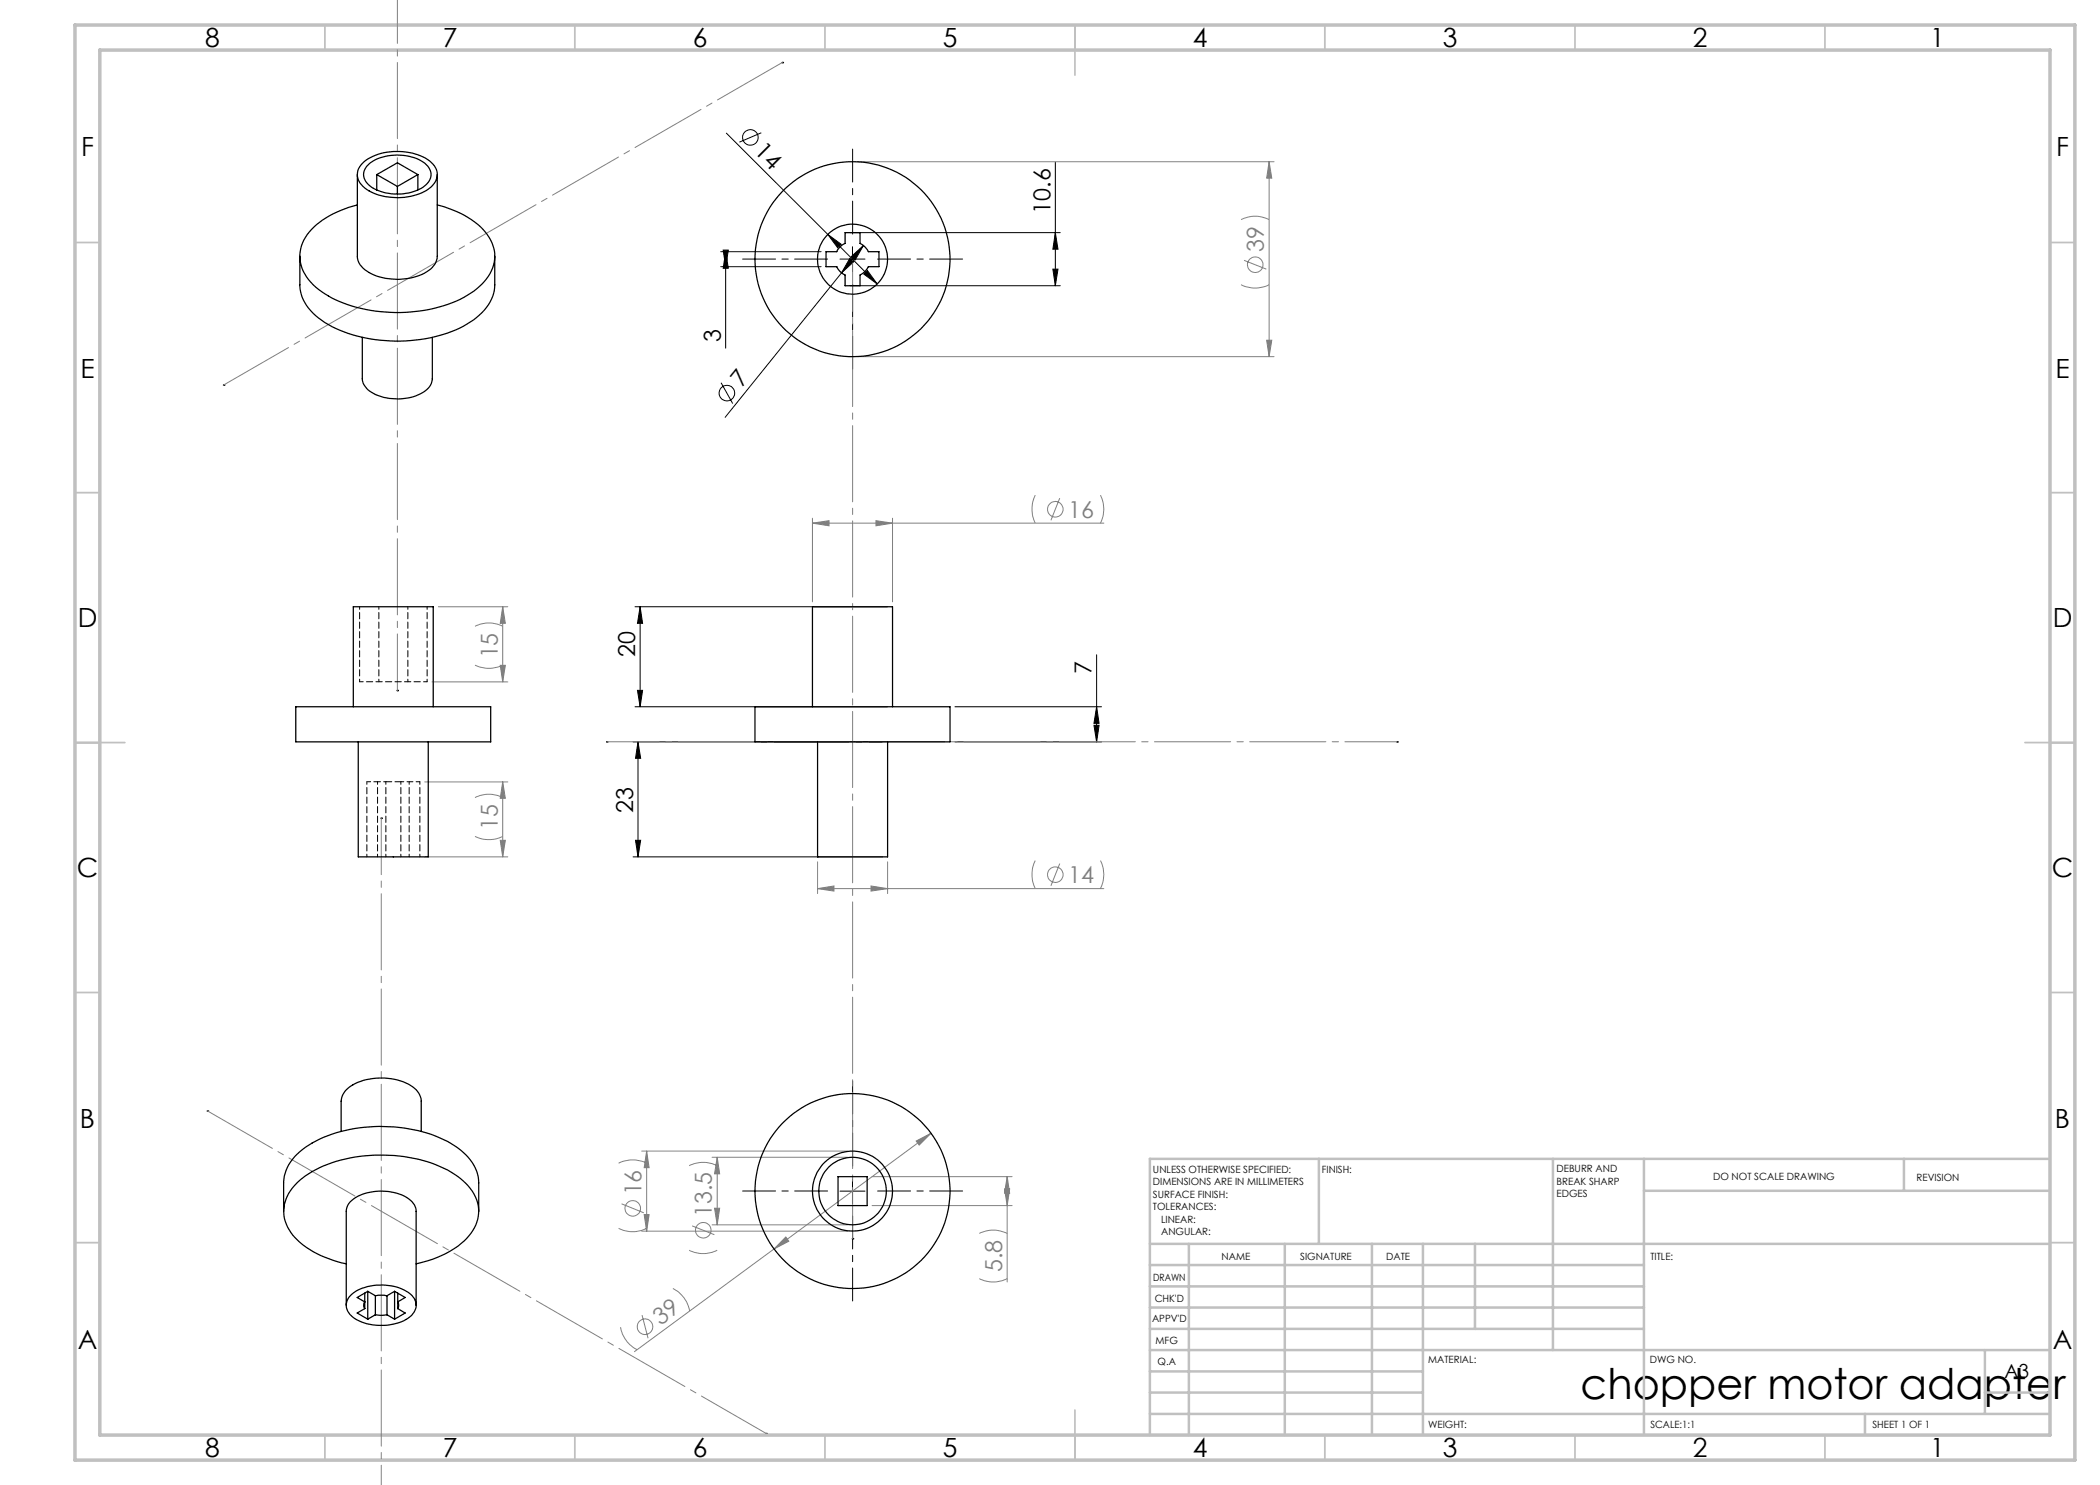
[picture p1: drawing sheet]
<svg xmlns="http://www.w3.org/2000/svg" width="420mm" height="297mm" viewBox="0 0 420 297" stroke-linecap="round" stroke-linejoin="round" font-family="sans-serif">
<g fill="none" stroke="#808080" stroke-width=".2">
<path d="M171.5 32.3h83.3M253.8 32.3l.6 3.3h-1.1zM253.8 32.3v39M248.2 56.9a6.2 6.2 0 0 0 5.6 0M248.2 43.9a6.2 6.2 0 0 1 5.6 0M248.8 52.1l4.5 1.7M171.5 71.3h83.3M253.3 68h1.1l-.6 3.3zM207 99a6.5 6.5 0 0 0 0 5.6M211.9 99.6l-1.7 4.5M220.1 99a6.2 6.2 0 0 1 0 5.6M162.5 103.6v16.8"/>
<path d="M162.5 104.6h58.3M162.5 104.6l3.3-.5v1.1zM175.2 104.1l3.3 .5-3.3 .6zM178.5 103.6v16.8M86.4 136.4h15.2M87.7 121.4h13.9M95 133a6.4 6.4 0 0 0 5.5 0M95 125.3a6.1 6.1 0 0 1 5.5 0M100 133.1h1.1l-.6 3.3zM100.5 121.4l.6 3.3h-1.1zM100.5 121.4v15M84.9 156.4h16.7"/>
<path d="M95 159.5a6.1 6.1 0 0 1 5.5 0M100.5 156.4v15M100.5 156.4l.6 3.3h-1.1zM84.9 171.4h16.7M95 167.3a6.4 6.4 0 0 0 5.5 0M100 168.1h1.1l-.6 3.3zM163.5 172.4v6.3M163.5 177.7h57.3M163.5 177.7l3.3-.5v1zM174.2 177.2l3.3 .5-3.3 .5zM177.5 172.4v6.3M207 172.1a6.5 6.5 0 0 0 0 5.6"/>
<path d="M211.9 172.7l-1.7 4.5M220.1 172.1a6.2 6.2 0 0 1 0 5.6M123.7 232.7a6.2 6.2 0 0 1 5.6 0M128.3 230.2h41.2M129.3 230.2v16M129.3 230.2l.5 3.3h-1zM137.8 233.1a6.2 6.2 0 0 1 5.6 0M142.4 231.5h27.1M143.4 231.5v13.5M143.4 231.5l.5 3.3h-1zM174.4 235.3h28M183.2 228.2l3-1.5-2.4 2.3z"/>
<path d="M186.2 226.7l-59.3 43.6M200.9 237.8h1l-.5 3.3zM201.4 235.3v21.1M201.4 235.3l.5 3.3h-1zM123.7 245.7a6.2 6.2 0 0 0 5.6 0M124.3 240.8l4.5 1.8M128.3 246.2h41.2M128.8 242.9h1l-.5 3.3zM134.6 257.7a6.2 6.2 0 0 1 3.3 4.5M137.8 250a6.2 6.2 0 0 0 5.6 0M138.4 245.2l4.5 1.7M142.4 245h27.1"/>
<path d="M142.9 241.6h1l-.5 3.4zM157.2 247.4l.6 .8-3 1.6zM174.4 241.1h28M195.9 255.7a6.1 6.1 0 0 0 5.5 0M195.9 246.7a6.1 6.1 0 0 1 5.5 0M124.1 265.4a6.3 6.3 0 0 0 3.3 4.5M128.4 263l1.2 4.6"/>
<circle cx="251.1" cy="53" r="1.56"/>
<circle cx="211.1" cy="101.9" r="1.56"/>
<circle cx="211.1" cy="174.9" r="1.55"/>
<circle cx="126.6" cy="241.7" r="1.56"/>
<circle cx="140.7" cy="246.1" r="1.55"/>
<circle cx="129" cy="265.3" r="1.56"/>
</g>
<g fill="none" stroke="#000" stroke-width=".2">
<path d="M145.3 26.6l20.3 20.3M152.3 26.6l-4.4 1.8M211.1 32.4v24.7M144.1 50.3h20.1M144.1 53.3h20.1M144.6 50h1.1l-.6 3.3zM145.1 50.3l.6 3.4h-1.1zM145.1 50.3v19.3M165.6 46.9l2.6 2-.7 .7zM165.6 46.9l9.8 9.9M168 51.8h5M168.3 54.6l-23.3 28.9"/>
<path d="M170 51.7l.8 .6-2.5 2.3zM170 57.1h42.1M170 46.5h42.1M170.2 51.4l2.5-2.3-1.7 2.9zM170.5 49.4v4.9M172.7 49.1l-4.4 5.5M173.5 54.1l1.9 2.7-2.6-2zM210.6 53.8h1l-.5 3.3zM211.1 46.5l.5 3.3h-1zM144.2 76.5l2.3 4.2M127 121.4h50.5M127.5 138.1h1l-.5 3.3z"/>
<path d="M128 121.4l.5 3.3h-1zM128 121.4v20M219.3 130.9v17.5M126.6 148.4h49.9M127 141.4h50.5M127.6 148.4v23M127.6 148.4l.5 3.3h-1zM191 148.4h29.3M191 141.4h29.3M218.8 145.1h1l-.5 3.3zM219.3 141.4l.5 3.3h-1zM126.6 171.4h49.9"/>
<path d="M127.1 168.1h1l-.5 3.3zM168 238.2h5M170.5 235.7v5"/>
<circle cx="150.1" cy="27.5" r="1.56"/>
<circle cx="145.4" cy="78.6" r="1.56"/>
</g>
<g fill="#000">
<path d="M145.1 50.3l.6 3.4h-1.1zM144.6 50h1.1l-.6 3.3z"/>
<path d="M170.3 52.1a.2 .2 0 0 1 .4 0 .2 .2 0 0 1-.4 0zM170.3 247.8a.2 .2 0 0 1 .4 0 .2 .2 0 0 1-.4 0zM121.2 148.4a.17 .17 0 0 1 .3 0 .17 .17 0 0 1-.3 0zM279.2 148.4a.2 .2 0 0 1 .4 0 .2 .2 0 0 1-.4 0zM79.3 -.1h.3zM79.3 138.1a.17 .17 0 0 1 .3 0 .17 .17 0 0 1-.3 0zM44.6 77a.17 .17 0 0 1 .3 0 .17 .17 0 0 1-.3 0zM156.3 12.5a.17 .17 0 0 1 .3 0 .17 .17 0 0 1-.3 0zM76.1 163.7a.17 .17 0 0 1 .3 0 .17 .17 0 0 1-.3 0zM76.1 297.1h.3zM41.3 222.2a.2 .2 0 0 1 .4 0 .2 .2 0 0 1-.4 0zM153.1 286.7a.17 .17 0 0 1 .3 0 .17 .17 0 0 1-.3 0z"/>
<path d="M170.2 51.4l.8 .6 1.7-2.9zM170 51.7l-1.7 2.9 2.5-2.3z"/>
<path d="M173.5 54.1l-.7 .7 2.6 2zM165.6 46.9l1.9 2.7 .7-.7z"/>
<path d="M127.6 148.4l.5 3.3h-1zM127.1 168.1h1l-.5 3.3z"/>
<path d="M127.5 138.1h1l-.5 3.3zM128 121.4l.5 3.3h-1zM210.6 53.8h1l-.5 3.3zM211.1 46.5l.5 3.3h-1z"/>
<path d="M218.8 145.1h1l-.5 3.3zM219.3 141.4l.5 3.3h-1z"/>
</g>
<path d="M165.5 51.8h-17M170.5 46.8v-17M170.5 56.8v17M175.5 51.8h17M165.5 238.2h-17M170.5 233.2v-17M175.5 238.2h17M170.5 243.2v17" fill="none" stroke="#000" stroke-width=".2" stroke-dasharray="15.2 1.3 1.3 1.3" stroke-dashoffset="8.6"/>
<g fill="none" stroke="#c0c0c0" stroke-width=".35">
<path d="M65 5v5M115 5v5M165 5v5M215 5v10M265 5v5M315 5v5M365 5v5M15 48.5h5M410 48.5h5M15 98.5h5M410 98.5h5M15 148.5h10"/>
<path d="M405 148.5h10M15 198.5h5M410 198.5h5M15 248.5h5M410 248.5h5M65 287v5M115 287v5M165 287v5M215 282v10M265 287v5M315 287v5M365 287v5"/>
</g>
<g fill="none" stroke="#c0c0c0" stroke-width=".5">
<path d="M263.8 231.8v17M310.6 231.8v38.2M328.8 231.8v55.2M328.8 238.2h81.2M380.8 231.8v6.4M410 231.8h-180v55.2M230 248.8h180M230 257.3h98.8M230 253h98.8M237.8 248.8v38.2M257 248.8v38.2M274.4 248.8v38.2"/>
<path d="M284.6 248.8v38.2M295 248.8v17M230 265.8h98.8M230 261.5h98.8M230 278.5h54.6M230 274.3h54.6M230 270h180M397 278.5h13M397 270v12.8M230 282.8h180M373 282.8v4.2"/>
</g>
<path d="M15 5h400v287h-400zM20 10h390v277h-390z" fill="none" stroke="#c0c0c0" stroke-width=".7"/>
<path d="M170.5 52.1v195.6" fill="none" stroke="#808080" stroke-width=".2" stroke-dasharray="15.2 1.3 1.3 1.3" stroke-dashoffset="5"/>
<path d="M121.4 148.4h158" fill="none" stroke="#808080" stroke-width=".2" stroke-dasharray="15.2 1.3 1.3 1.3" stroke-dashoffset="4.8"/>
<path d="M79.5 -.1v138.2M76.3 163.6v133.5" fill="none" stroke="#808080" stroke-width=".2" stroke-dasharray="15.2 1.3 1.3 1.3" stroke-dashoffset="3.9"/>
<path d="M44.7 77l111.8-64.5M41.5 222.2l111.8 64.5" fill="none" stroke="#808080" stroke-width=".2" stroke-dasharray="15.2 1.3 1.3 1.3" stroke-dashoffset=".3"/>
<g fill="#808080">
<path d="M162.5 104.6l3.3-.5v1.1zM175.2 104.1l3.3 .5-3.3 .6z"/>
<path d="M174.2 177.2l3.3 .5-3.3 .5zM163.5 177.7l3.3-.5v1z"/>
<path d="M183.2 228.2l.6 .8 2.4-2.3zM157.2 247.4l-2.4 2.4 3-1.6z"/>
<path d="M200.9 237.8h1l-.5 3.3zM201.4 235.3l.5 3.3h-1zM100 133.1h1.1l-.6 3.3zM100.5 121.4l.6 3.3h-1.1z"/>
<path d="M143.4 231.5l.5 3.3h-1zM142.9 241.6h1l-.5 3.4zM129.3 230.2l.5 3.3h-1zM128.8 242.9h1l-.5 3.3zM253.8 32.3l.6 3.3h-1.1zM253.3 68h1.1l-.6 3.3zM100.5 156.4l.6 3.3h-1.1zM100 168.1h1.1l-.6 3.3z"/>
</g>
<g fill="none" stroke="#000" stroke-width=".25">
<path d="M71.5 34.9v16.4a4.6 4.6 0 0 0 3.3 3.7 12.3 12.3 0 0 0 11-.9 3.5 3.5 0 0 0 1.7-2.8v-16.4M72.8 32.4a11.9 11.9 0 0 1 13.1-.2 3.2 3.2 0 0 1-.1 5.5 11.9 11.9 0 0 1-12.8-.1 3.1 3.1 0 0 1-.2-5.2zM73.9 32.7a10 10 0 0 1 11.1 0 2.73 2.73 0 0 1-.4 4.7 10.2 10.2 0 0 1-10.7-.3 2.65 2.65 0 0 1 0-4.4zM75.4 34.9l4.1-2.3 4.1 2.3M75.4 34.9l4.1 2.4M75.4 34.9v3.1M79.5 37.3v1.5M83.6 34.9l-4.1 2.4M83.6 34.9v3.1M60 51.3v5.7a8.9 8.9 0 0 0 4.3 7.1 27.5 27.5 0 0 0 16.8 4.1 24.2 24.2 0 0 0 14.8-5.2 8.2 8.2 0 0 0 3.1-6v-5.7M71.5 41a17.9 17.9 0 0 0-10.1 6 7.3 7.3 0 0 0 1.2 9.9 24 24 0 0 0 15.5 5.6 27.6 27.6 0 0 0 16.7-4.3 8.8 8.8 0 0 0 4.2-7.5 10 10 0 0 0-5.4-7.2 23.1 23.1 0 0 0-6.1-2.5M165.2 50.3h2.2a3.2 3.2 0 0 1 1.6-1.6v-2.2h3v2.2a3.5 3.5 0 0 1 1.7 1.6h2.1v3h-2.1a3.5 3.5 0 0 1-1.7 1.7v2.1h-3v-2.1a3.2 3.2 0 0 1-1.6-1.7h-2.2z"/>
<path d="M72.5 67.5v8.2a4.1 4.1 0 0 0 3.2 3.4 10.3 10.3 0 0 0 9.9-1.4l.7-1 .2-1v-8.2M59.2 141.4h38.9v7h-38.9zM70.7 141.4v-20h15.9v20M71.6 148.4v23h14.1v-23M151 141.4h39v7h-39zM162.5 141.4v-20h16v20M163.5 148.4v23h14v-23M68.2 226.3v-6.1a4.5 4.5 0 0 1 3.4-3.7 12.3 12.3 0 0 1 10.9 .9 3.7 3.7 0 0 1 1.7 2.8v6.1M167.6 235.3h5.8v5.8h-5.8zM56.7 242.3v-5.7a8.9 8.9 0 0 1 4.4-7.2 28.5 28.5 0 0 1 18.7-3.9 22.7 22.7 0 0 1 13.4 5.5 8.1 8.1 0 0 1 2.5 5.6v5.7M69.3 252.8a19.3 19.3 0 0 1-10.7-5.7 7.3 7.3 0 0 1 .8-10.5 22.2 22.2 0 0 1 12.5-5.3 30.1 30.1 0 0 1 18.3 3.1 10 10 0 0 1 5.5 7.2 8.6 8.6 0 0 1-4 7.6 22.4 22.4 0 0 1-8.5 3.6M70 259.2a9.6 9.6 0 0 1 8.8-1.9 5.5 5.5 0 0 1 4.3 3.1 3.4 3.4 0 0 1-2.3 3.8 10.5 10.5 0 0 1-10.5-1 2.67 2.67 0 0 1-.3-4z"/>
<path d="M73 258.6v3.1M73.6 258.3l-2.2 1.2 1.6 .9a1.17 1.17 0 0 0 0 1.3M73.6 258.3l1.5 .8M73.6 258.3v5.5M75.1 259.1l.5-.1 1.8 .1M75.1 259.1v3.9M77.4 259.1v3.9M78.9 258.3l2.1 1.2-1.4 .9a1.36 1.36 0 0 1 0 1.3M78.9 258.3l-1.5 .8M78.9 258.3v5.5M79.6 258.6v3.1M69.3 261.1v-18.8a3.7 3.7 0 0 1 2.7-3.2 10.9 10.9 0 0 1 9.7 .6 3 3 0 0 1 1.5 2.6v18.8"/>
<path d="M73 261.7l-1.6 .9 2.2 1.2M75.1 263l.9 .1 1.4-.1M75.1 263l-1.5 .8M77.4 263l1.5 .8M79.6 261.7l1.4 .9-2.1 1.2"/>
<circle cx="170.5" cy="51.8" r="19.5"/>
<circle cx="170.5" cy="51.8" r="7"/>
<circle cx="170.5" cy="238.2" r="19.5"/>
<circle cx="170.5" cy="238.2" r="8"/>
<circle cx="170.5" cy="238.2" r="6.7"/>
</g>
<path d="M71.9 136.4h13.5" fill="none" stroke="#000" stroke-width=".2" stroke-dasharray="1.3 .6" stroke-dashoffset=".6"/>
<path d="M71.9 121.4v15M75.8 121.4v15M81.6 121.4v15M85.4 136.4v-15M73.4 156.4v15M77.2 156.4v15M77.2 156.4h-1.7M80.2 156.4v15M81.8 156.4h-1.6M81.8 156.4v15M84 156.4v15M75.5 171.4v-15" fill="none" stroke="#000" stroke-width=".2" stroke-dasharray="1.3 .6" stroke-dashoffset=".8"/>
<path d="M80.2 156.4h-3" fill="none" stroke="#000" stroke-width=".2" stroke-dasharray="1.3 .6" stroke-dashoffset=".1"/>
<path d="M75.5 156.4h-2.1M84 156.4h-2.2" fill="none" stroke="#000" stroke-width=".2" stroke-dasharray="1.3 .6" stroke-dashoffset=".5"/>
<text font-size="8.5" x="316.1" y="279.7">chopper motor adapter</text>
<g font-size="5.3">
<text x="41" y="9.5">8</text>
<text x="88.5" y="9.5">7</text>
<text x="138.5" y="9.5">6</text>
<text x="188.5" y="9.5">5</text>
<text x="238.5" y="9.5">4</text>
<text x="288.5" y="9.5">3</text>
<text x="338.5" y="9.5">2</text>
<text x="386" y="9.5">1</text>
<text x="16.2" y="31.2">F</text>
<text x="411.2" y="31.2">F</text>
<text x="16.1" y="75.5">E</text>
<text x="411.1" y="75.5">E</text>
<text x="15.5" y="125.5">D</text>
<text x="410.5" y="125.5">D</text>
<text x="15.4" y="175.5">C</text>
<text x="410.4" y="175.5">C</text>
<text x="16" y="225.5">B</text>
<text x="411" y="225.5">B</text>
<text x="15.5" y="269.7">A</text>
<text x="410.5" y="269.7">A</text>
<text x="41" y="291.5">8</text>
<text x="88.5" y="291.5">7</text>
<text x="138.5" y="291.5">6</text>
<text x="188.5" y="291.5">5</text>
<text x="238.5" y="291.5">4</text>
<text x="288.5" y="291.5">3</text>
<text x="338.5" y="291.5">2</text>
<text x="386" y="291.5">1</text>
</g>
<g font-size="4.7">
<text x="150.7" y="30.5" transform="rotate(45 150.7 30.5)">14</text>
<text x="210.1" y="42.7" transform="rotate(-90 210.1 42.7)">10.6</text>
<text x="144.1" y="68.3" transform="rotate(-90 144.1 68.3)">3</text>
<text x="148.3" y="77.7" transform="rotate(-51 148.3 77.7)">7</text>
<text x="127" y="131.4" transform="rotate(-90 127 131.4)">20</text>
<text x="218.3" y="134.8" transform="rotate(-90 218.3 134.8)">7</text>
<text x="126.6" y="162.6" transform="rotate(-90 126.6 162.6)">23</text>
</g>
<g font-size="4.7" fill="#808080">
<text x="252.8" y="50.4" transform="rotate(-90 252.8 50.4)">39</text>
<text x="213.6" y="103.6">16</text>
<text x="99.6" y="131.7" transform="rotate(-90 99.6 131.7)">15</text>
<text x="99.6" y="166" transform="rotate(-90 99.6 166)">15</text>
<text x="213.6" y="176.6">14</text>
<text x="128.3" y="239.1" transform="rotate(-90 128.3 239.1)">16</text>
<text x="142.4" y="243.5" transform="rotate(-90 142.4 243.5)">13.5</text>
<text x="200.4" y="254.4" transform="rotate(-90 200.4 254.4)">5.8</text>
<text x="132.1" y="265.2" transform="rotate(-36 132.1 265.2)">39</text>
</g>
<text font-size="3.9" x="400.9" y="275.5">A3</text>
<g font-size="2">
<text x="230.6" y="234.6">UNLESS OTHERWISE SPECIFIED:</text>
<text x="230.6" y="237.1">DIMENSIONS ARE IN MILLIMETERS</text>
<text x="230.6" y="239.6">SURFACE FINISH:</text>
<text x="264.4" y="234.6">FINISH:</text>
<text x="311.3" y="234.5">DEBURR AND</text>
<text x="311.3" y="237">BREAK SHARP</text>
<text x="311.3" y="239.5">EDGES</text>
<text x="342.6" y="236">DO NOT SCALE DRAWING</text>
<text x="383.3" y="236.2">REVISION</text>
<text x="230.6" y="242.1">TOLERANCES:</text>
<text x="232.2" y="244.6">LINEAR:</text>
<text x="232.2" y="247.1">ANGULAR:</text>
<text x="244.3" y="252">NAME</text>
<text x="260" y="251.9">SIGNATURE</text>
<text x="277.2" y="251.9">DATE</text>
<text x="330.1" y="251.9">TITLE:</text>
<text x="230.6" y="256.1">DRAWN</text>
<text x="230.9" y="260.3">CHK'D</text>
<text x="230.4" y="264.4">APPV'D</text>
<text x="231.1" y="268.8">MFG</text>
<text x="231.5" y="273">Q.A</text>
<text x="285.6" y="272.5">MATERIAL:</text>
<text x="330" y="272.5">DWG NO.</text>
<text x="285.6" y="285.5">WEIGHT:</text>
<text x="330.1" y="285.6">SCALE:1:1</text>
<text x="374.5" y="285.6">SHEET 1 OF 1</text>
</g>
</svg>
